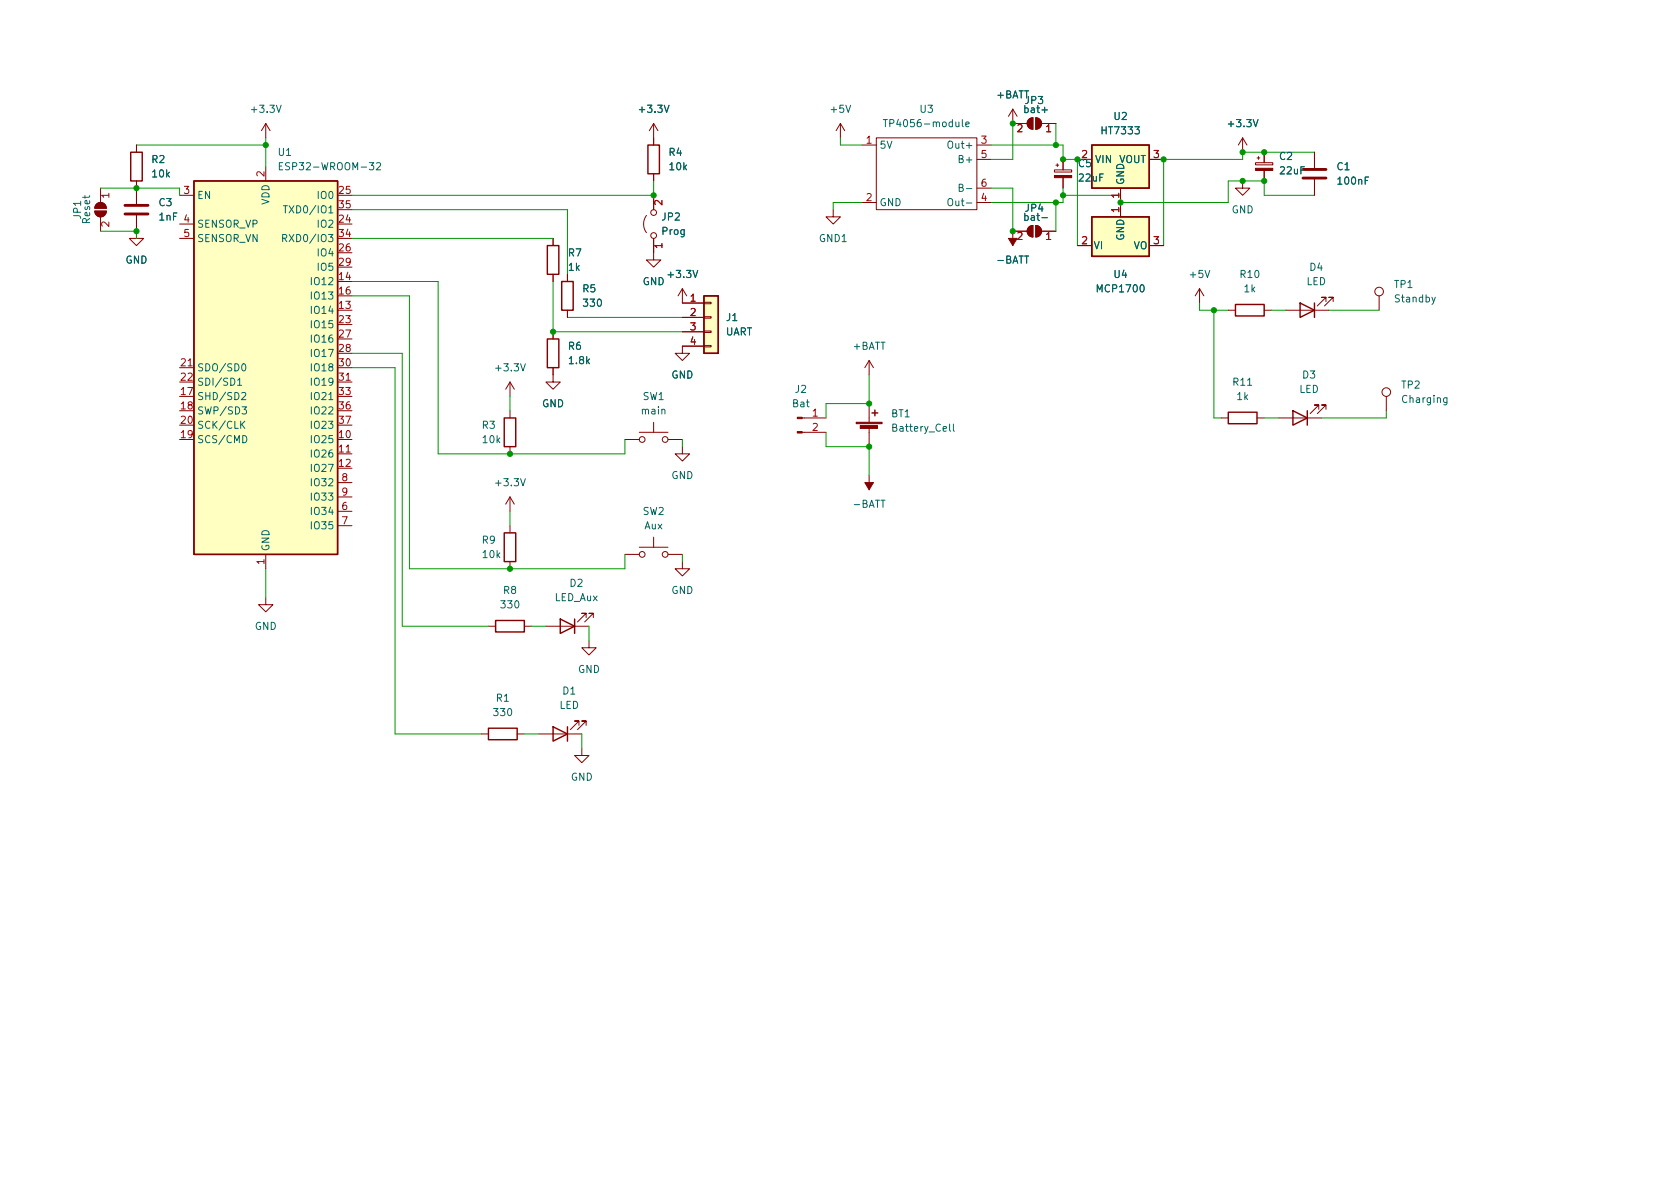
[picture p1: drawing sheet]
<svg xmlns="http://www.w3.org/2000/svg" width="297mm" height="210mm" viewBox="0 0 297 210" stroke-linecap="round" stroke-linejoin="round" font-family="sans-serif">
<g fill="none" stroke="#840000" stroke-width=".18">
<path d="M179.1 19.3v2.5h2.5M179.1 19.3l-.8 1.3M179.1 19.3l.7 1.3M16.8 37.3h2a1.02 1.02 0 0 1-1 1 1.02 1.02 0 0 1-1-1zM17.1 36.1a1.02 1.02 0 0 1 1.1-.2 1.02 1.02 0 0 1 .6 .9h-2zM17.8 33.3v2.5M17.8 38.3v2.6M24.1 38.1v4.1h1.3l-1.3 1.2-1.2-1.2h1.2M24.1 25.6v1.3M24.1 32v4.1M31.7 34.5h2.6M31.7 39.6h2.6"/>
<path d="M47 21.8l-.8 1.3M47 21.8v2.6M47 29.5v2.5M47 21.8l.8 1.3M114.3 38.1a2.54 2.54 0 0 0 0 3M115.6 21.8v3.8M115.6 30.7v1.3M115.6 34.5v2.6M115.6 21.8l-.8 1.3M115.6 21.8l.7 1.3M147.3 37.1v1.2h1.3l-1.3 1.3-1.3-1.3h1.3M148.6 21.8l-.8 1.3"/>
<path d="M148.6 21.8v2.6M148.6 21.8l.8 1.3M152.4 25.6h2.5M152.4 35.8h2.5M154.9 24.4h17.8v12.7h-17.8zM172.7 28.2h2.6M172.7 25.6h2.6M172.7 35.8h2.6M172.7 33.3h2.6M181.9 21.1l.7-.3v2.1a1.02 1.02 0 0 1-.9-.7 1.02 1.02 0 0 1 .2-1.1zM183.1 39.9a1.02 1.02 0 0 1 1 1 1.02 1.02 0 0 1-1 1zM183.1 20.8a1.02 1.02 0 0 1 1 1 1.02 1.02 0 0 1-1 1.1z"/>
<path d="M184.1 21.8h2.6M186.4 30h3.1v.4h-3.1zM186.7 29.2h.5M186.9 29v.5M188 28.2v1.8M188 31.4v1.9M198.1 33.3v5M203.2 28.2h2.5M219.7 32v1.3h1.3l-1.3 1.2-1.3-1.2h1.3M219.7 24.4l-.8 1.2M219.7 24.4v2.5M219.7 24.4l.8 1.2"/>
<path d="M222 28.8h3v.4h-3zM222.2 27.9h.6M222.5 27.7v.5M223.5 26.9v1.9M223.5 30.1v1.9M232.4 26.9v2.8M232.4 31.7v2.8M31.7 42.2h2.6M97.8 42.2v1.2M97.8 48.5v1.3M97.8 58.7v1.2M100.3 48.5v1.3"/>
<path d="M100.3 54.9v1.2M115.6 42.2v3.8h1.2l-1.2 1.2-1.3-1.2h1.3M120.6 51v2.6h3.9M120.6 56.1h3.9M120.6 58.7h3.9M120.6 51l-.7 1.3M120.6 51l.8 1.3M124.5 58.5h1.2v.3h-1.2zM124.5 56h1.2v.3h-1.2zM124.5 53.5h1.2v.2h-1.2zM181.6 40.9h-2.5v2.5M181.9 40.2l.7-.3v2a1.02 1.02 0 0 1-.9-.6 1.02 1.02 0 0 1 .2-1.1z"/>
<path d="M184.1 40.9h2.6M190.5 43.4h2.5M203.2 43.4h2.5M212.1 51l-.8 1.3M212.1 51v2.6M212.1 51l.8 1.3M217.2 54.9h1.2M223.5 54.9h1.3M227.3 54.9h7.6M234.4 53.3v-.7h-.7h.7l-1.5 1.5M235.7 53.3v-.7h-.8h.8l-1.5 1.5M243.8 52.3v2.6"/>
<path d="M31.7 65h2.6M59.7 67.6h2.5M90.2 67.6l-.8 1.2M90.2 67.6v2.5M90.2 72.6v1.3M90.2 79v1.3M90.2 67.6l.7 1.2M97.8 65v2.6h1.3l-1.3 1.2-1.3-1.2h1.3M110.5 77.7h2.5M113 76.4h5.1M115.6 74.7v1.7M118.1 77.7h2.5"/>
<path d="M120.6 79v1.3h1.3l-1.3 1.2-1.2-1.2h1.2M124.5 61.1h1.2v.2h-1.2zM124.5 61.2h-3.9v1.3h1.3l-1.3 1.2-1.2-1.2h1.2M141.8 76.4h4.2M141.8 73.9h4.2M153.7 63.7l-.8 1.3M153.7 63.7v2.6M153.7 71.4v3.3M153.7 75.7v3.3M153.7 63.7l.7 1.3M215.9 73.9h1.3M222.2 73.9h1.3"/>
<path d="M226.1 73.9h7.6M233.2 72.4v-.8h-.8h.8l-1.6 1.5M234.4 72.4v-.8h-.7h.7l-1.5 1.5M245.1 70.1v2.5M47 98v2.6M59.7 80.3h2.5M59.7 90.4h2.5M59.7 93h2.5M59.7 85.3h2.5M59.7 87.9h2.5M90.2 87.9v2.5M90.2 93v1.2"/>
<path d="M90.2 99.3v1.3M90.2 87.9l-.8 1.2M90.2 87.9l.7 1.2M110.5 98h2.5M113 96.8h5.1M115.6 95v1.8M118.1 98h2.5M120.6 99.3v1.3h1.3l-1.3 1.2-1.2-1.2h1.2M153.7 84.1v2.5M47 105.7v1.2h1.3l-1.3 1.3-1.3-1.3h1.3M86.4 110.7h1.2M92.7 110.7h1.3"/>
<path d="M96.5 110.7h7.6M103.6 109.2v-.7h-.7h.7l-1.5 1.5M104.1 113.3v1.2h1.3l-1.3 1.3-1.2-1.3h1.2M104.9 109.2v-.7h-.8h.8l-1.5 1.5M85.1 129.8h1.3M91.4 129.8h1.3M95.2 129.8h7.7M102.4 128.3v-.8h-.8h.8l-1.6 1.5M102.9 132.3v1.3h1.2l-1.2 1.3-1.3-1.3h1.3M103.6 128.3v-.8h-.7h.7l-1.5 1.5"/>
<circle cx="115.6" cy="37.6" r=".51"/>
<circle cx="115.6" cy="41.7" r=".51"/>
<circle cx="243.8" cy="51.6" r=".76"/>
<circle cx="113.5" cy="77.7" r=".51"/>
<circle cx="117.6" cy="77.7" r=".51"/>
<circle cx="245.1" cy="69.3" r=".76"/>
<circle cx="113.5" cy="98" r=".51"/>
<circle cx="117.6" cy="98" r=".51"/>
</g>
<g fill="#840000" stroke="#840000" stroke-width=".18">
<path d="M17.1 36.1a1.02 1.02 0 0 1 1.1-.2 1.02 1.02 0 0 1 .6 .9h-2z"/>
<path d="M16.8 37.3h2a1.02 1.02 0 0 1-1 1 1.02 1.02 0 0 1-1-1z"/>
<path d="M178.3 42.2h1.5l-.7 1.2z"/>
<path d="M183.1 39.9a1.02 1.02 0 0 1 1 1 1.02 1.02 0 0 1-1 1z"/>
<path d="M181.9 40.2l.7-.3v2a1.02 1.02 0 0 1-.9-.6 1.02 1.02 0 0 1 .2-1.1z"/>
<path d="M183.1 20.8a1.02 1.02 0 0 1 1 1 1.02 1.02 0 0 1-1 1.1z"/>
<path d="M181.9 21.1l.7-.3v2.1a1.02 1.02 0 0 1-.9-.7 1.02 1.02 0 0 1 .2-1.1z"/>
<path d="M151.4 74.7h4.6v.2h-4.6z"/>
<path d="M152.1 75.3h3v.5h-3z"/>
<path d="M186.4 31h3.1v.4h-3.1z"/>
<path d="M152.9 85.3h1.5l-.7 1.3z"/>
<path d="M141 76.3h.8v.3h-.8z"/>
<path d="M141 73.8h.8v.2h-.8z"/>
<path d="M222 29.8h3v.3h-3z"/>
</g>
<g fill="#ffffc2" stroke="#ffffc2" stroke-width=".18">
<path d="M193 25.6h10.2v7.7h-10.2z"/>
<path d="M193 38.3h10.2v7h-10.2z"/>
<path d="M34.3 32h25.4v66h-25.4z"/>
<path d="M124.5 52.3h2.5v10.2h-2.5z"/>
</g>
<g fill="none" stroke="#840000" stroke-width=".25">
<path d="M23.1 26.9h2v5.1h-2zM34.3 32h25.4v66h-25.4zM114.6 25.6h2v5.1h-2zM193 25.6h10.2v7.7h-10.2zM193 38.3h10.2v7h-10.2zM96.8 59.9h2v5.1h-2zM96.8 43.4h2v5.1h-2zM99.3 49.8h2v5.1h-2zM124.5 52.3h2.5v10.2h-2.5zM218.4 53.8h5.1v2.1h-5.1zM229.9 53.6l2.5 1.3-2.5 1.2zM232.4 53.6v2.5"/>
<path d="M89.2 73.9h2v5.1h-2zM154.2 73h1M154.7 72.5v1M217.2 72.9h5v2h-5zM228.6 72.6l2.5 1.3-2.5 1.3zM231.1 72.6v2.6M89.2 94.2h2v5.1h-2zM87.6 109.7h5.1v2.1h-5.1zM99.1 109.5l2.5 1.2-2.5 1.3zM101.6 109.5v2.5M86.4 128.8h5v2h-5zM97.8 128.5l2.5 1.3-2.5 1.3z"/>
<path d="M100.3 128.5v2.6"/>
</g>
<g fill="none" stroke="#006464" stroke-width=".18">
<path d="M49.4 29.4h.4M50 28.8h-.6v1.2h.6M50.1 36.4h.7M50.5 36.4v1.3M66.6 28.9l.5-.1 .2 .3-.8 .9h.8M156.2 21.1h.7M156.5 21.1v1.3M167.7 35.3l.2-.2a.43 .43 0 0 1 .5 .4v.5a.42 .42 0 0 1-.4 .4 .42 .42 0 0 1-.4-.4zM169.6 33.2l.5-.1 .2-.2-.1-.2-.6-.1v1.2h.5l.2-.1v-.3l-.3-.2M170.8 22l.6-.1-.1-.3h-.4l-.1 .1v.7h.5M170.9 33.4h.9M184.2 38.5h1"/>
<path d="M50 42.1h.6l.1-.2-.1-.3-.6-.1v1.2M50.3 42.1l.4 .6M42 67.2l.4-.3v1.2M42 68.1h.7M42.7 69.5l.5-.1 .3 .4-.8 .9h.8M42.7 75l.6 .8M42.8 71.9h.8l-.4 .5 .3 .1v.6l-.2 .1-.5-.1M42.9 64.4l.1-.1a.68 .68 0 0 1 .5 .7 .68 .68 0 0 1-.5 .6l-.1-.1-.2-.4zM42.9 77a.64 .64 0 0 1 .7 .7 .64 .64 0 0 1-.7 .6zM43.3 74.5l-.7 .7M168.6 75v1.1l.1 .2M255.8 70.3v1.1l-.2 .2-.3-.1"/>
<path d="M255.8 70.4l-.3-.1-.3 .3 .1 .5h.5"/>
</g>
<path d="M22.1 37.8h4.1M22.1 36.3h4.1M230.4 31.5h4M230.4 30h4" fill="none" stroke="#840000" stroke-width=".51"/>
<g fill="none" stroke="#009600" stroke-width=".18">
<path d="M17.8 33.3h13.9v1.2M24.1 25.6h22.9M47 24.4v5.1M62.2 37.1h38.1v11.4M115.6 32v2.5h-53.4M148.6 24.4v1.2h3.8M152.4 35.8h-5.1v1.3M175.3 25.6h12.7v2.6h2.5v15.2M175.3 33.3h3.8v7.6M179.1 21.8v6.4h-3.8M186.7 21.8v3.8M186.7 35.8v5.1"/>
<path d="M188 33.3v2.5h-12.7M188 34.5h10.1v1.3h19.1v-3.8h6.3v2.5h8.9M232.4 26.9h-12.7v1.3h-14v15.2M17.8 40.9h6.3v1.3M62.2 49.8h15.3v30.5h33v-2.6M62.2 52.3h10.2v48.3h38.1v-2.6M62.2 42.2h35.6M97.8 49.8v8.9h22.8M100.3 56.1h20.3M212.1 53.6v1.3h5.1M214.6 54.9v19h1.3M224.8 54.9h2.5"/>
<path d="M234.9 54.9h8.9M62.2 65h7.6v64.8h15.3M62.2 62.5h8.9v48.2h15.3M90.2 70.1v2.5M120.6 77.7v1.3M146 76.4v2.6h7.7v5.1M153.7 66.3v5.1h-7.7v2.5M223.5 73.9h2.6M245.1 72.6v1.3h-11.4M90.2 90.4v2.6M120.6 98v1.3M47 100.6v5.1"/>
<path d="M94 110.7h2.5M104.1 110.7v2.6M92.7 129.8h2.5M102.9 129.8v2.5"/>
</g>
<g fill="#009600" stroke="#009600" stroke-width=".18">
<circle cx="24.1" cy="40.9" r=".46"/>
<circle cx="47" cy="25.6" r=".46"/>
<circle cx="115.6" cy="34.5" r=".46"/>
<circle cx="24.1" cy="33.3" r=".46"/>
<circle cx="179.1" cy="40.9" r=".46"/>
<circle cx="179.1" cy="21.8" r=".46"/>
<circle cx="188" cy="28.2" r=".46"/>
<circle cx="186.7" cy="35.8" r=".46"/>
<circle cx="186.7" cy="25.6" r=".46"/>
<circle cx="190.5" cy="28.2" r=".46"/>
<circle cx="188" cy="34.5" r=".46"/>
<circle cx="153.7" cy="71.4" r=".46"/>
<circle cx="97.8" cy="58.7" r=".46"/>
<circle cx="153.7" cy="79" r=".46"/>
<circle cx="198.1" cy="35.8" r=".46"/>
<circle cx="205.7" cy="28.2" r=".46"/>
<circle cx="219.7" cy="26.9" r=".46"/>
<circle cx="223.5" cy="26.9" r=".46"/>
<circle cx="219.7" cy="32" r=".46"/>
<circle cx="223.5" cy="32" r=".46"/>
<circle cx="214.6" cy="54.9" r=".46"/>
<circle cx="90.2" cy="80.3" r=".46"/>
<circle cx="90.2" cy="100.6" r=".46"/>
</g>
<g font-size="1.8" fill="#006464">
<text x="176.2" y="17.4">+BATT</text>
<text x="44.7" y="19.9">+3.3V</text>
<text x="113.2" y="19.9">+3.3V</text>
<text x="147" y="19.9">+5V</text>
<text x="157.3" y="22.5">TP4056-module</text>
<text x="162.7" y="19.9">U3</text>
<text x="181.3" y="18.4">JP3</text>
<text x="181.4" y="20">bat+</text>
<text x="195" y="23.7">HT7333</text>
<text x="197" y="21.2">U2</text>
<text x="217.4" y="22.5">+3.3V</text>
<text x="26.9" y="28.8">R2</text>
<text x="49.2" y="27.6">U1</text>
<text x="118.3" y="27.6">R4</text>
<text x="155.4" y="26.3">5V</text>
<text x="168.1" y="26.3">Out+</text>
<text x="169.9" y="28.8">B+</text>
<text x="190.7" y="29.5">C5</text>
<text x="193.5" y="28.8">VIN</text>
<text x="197.8" y="28.8">VOUT</text>
<text x="226.2" y="28.3">C2</text>
<text x="27" y="31.4">10k</text>
<text x="34.8" y="35.2">EN</text>
<text x="50.4" y="30.1">ESP32-WROOM-32</text>
<text x="56.3" y="35.2">IO0</text>
<text x="118.4" y="30.1">10k</text>
<text x="190.8" y="32.1">22uF</text>
<text x="198.8" y="32.8" transform="rotate(-90 198.8 32.8)">GND</text>
<text x="226.4" y="30.8">22uF</text>
<text x="236.4" y="30.1">C1</text>
<text x="236.7" y="32.6">100nF</text>
<text x="14.3" y="38.7" transform="rotate(-90 14.3 38.7)">JP1</text>
<text x="15.9" y="39.5" transform="rotate(-90 15.9 39.5)">Reset</text>
<text x="28.1" y="36.4">C3</text>
<text x="28.2" y="39">1nF</text>
<text x="34.8" y="40.3">SENSOR_VP</text>
<text x="47.6" y="36.2" transform="rotate(-90 47.6 36.2)">VDD</text>
<text x="51.3" y="37.7">TXD0/IO1</text>
<text x="56.3" y="40.3">IO2</text>
<text x="117.1" y="39">JP2</text>
<text x="117.1" y="41.5">Prog</text>
<text x="155.4" y="36.4">GND</text>
<text x="168.6" y="36.4">Out-</text>
<text x="181.3" y="37.4">JP4</text>
<text x="181.6" y="39">bat-</text>
<text x="217.7" y="37.7">GND</text>
<text x="22.2" y="46.6">GND</text>
<text x="34.8" y="42.8">SENSOR_VN</text>
<text x="51.1" y="42.8">RXD0/IO3</text>
<text x="56.3" y="45.3">IO4</text>
<text x="56.3" y="47.9">IO5</text>
<text x="100.5" y="45.3">R7</text>
<text x="100.5" y="47.9">1k</text>
<text x="144.9" y="42.8">GND1</text>
<text x="176.4" y="46.6">-BATT</text>
<text x="193.3" y="44.1">VI</text>
<text x="198.8" y="42.5" transform="rotate(-90 198.8 42.5)">GND</text>
<text x="200.4" y="44.1">VO</text>
<text x="231.6" y="47.9">D4</text>
<text x="55.3" y="50.4">IO12</text>
<text x="55.3" y="53">IO13</text>
<text x="103.1" y="51.7">R5</text>
<text x="113.6" y="50.4">GND</text>
<text x="118.3" y="49.1">+3.3V</text>
<text x="194.2" y="51.7">MCP1700</text>
<text x="197" y="49.1">U4</text>
<text x="210.5" y="49.1">+5V</text>
<text x="219.4" y="49.1">R10</text>
<text x="220" y="51.7">1k</text>
<text x="231" y="50.4">LED</text>
<text x="246.6" y="50.9">TP1</text>
<text x="246.7" y="53.5">Standby</text>
<text x="55.3" y="55.5">IO14</text>
<text x="55.3" y="58">IO15</text>
<text x="103.3" y="54.2">330</text>
<text x="128.2" y="59.3">UART</text>
<text x="128.5" y="56.8">J1</text>
<text x="34.8" y="65.7">SDO/SD0</text>
<text x="55.3" y="60.6">IO16</text>
<text x="55.3" y="63.1">IO17</text>
<text x="55.3" y="65.7">IO18</text>
<text x="87.8" y="65.7">+3.3V</text>
<text x="100.5" y="61.8">R6</text>
<text x="100.7" y="64.4">1.8k</text>
<text x="150.8" y="61.8">+BATT</text>
<text x="34.8" y="70.7">SHD/SD2</text>
<text x="34.8" y="68.2">SDI/SD1</text>
<text x="55.3" y="68.2">IO19</text>
<text x="55.3" y="70.7">IO21</text>
<text x="113.7" y="70.7">SW1</text>
<text x="118.7" y="66.9">GND</text>
<text x="140.6" y="69.5">J2</text>
<text x="218.1" y="68.2">R11</text>
<text x="218.7" y="70.7">1k</text>
<text x="229.7" y="69.5">LED</text>
<text x="230.3" y="66.9">D3</text>
<text x="247.8" y="68.7">TP2</text>
<text x="248.1" y="71.2">Charging</text>
<text x="34.8" y="73.3">SWP/SD3</text>
<text x="34.8" y="75.8">SCK/CLK</text>
<text x="55.3" y="73.3">IO22</text>
<text x="55.3" y="75.8">IO23</text>
<text x="85.3" y="75.8">R3</text>
<text x="95.8" y="72">GND</text>
<text x="113.5" y="73.3">main</text>
<text x="140.2" y="72">Bat</text>
<text x="157.6" y="73.8">BT1</text>
<text x="158.1" y="76.3">Battery_Cell</text>
<text x="34.8" y="78.4">SCS/CMD</text>
<text x="55.3" y="78.4">IO25</text>
<text x="55.3" y="80.9">IO26</text>
<text x="55.3" y="83.4">IO27</text>
<text x="85.4" y="78.4">10k</text>
<text x="55.3" y="86">IO32</text>
<text x="55.3" y="88.5">IO33</text>
<text x="87.8" y="86">+3.3V</text>
<text x="118.7" y="84.7">GND</text>
<text x="151" y="89.8">-BATT</text>
<text x="55.3" y="91.1">IO34</text>
<text x="55.3" y="93.6">IO35</text>
<text x="113.7" y="91.1">SW2</text>
<text x="113.9" y="93.6">Aux</text>
<text x="47.6" y="97.5" transform="rotate(-90 47.6 97.5)">GND</text>
<text x="85.3" y="96.1">R9</text>
<text x="85.4" y="98.7">10k</text>
<text x="88.7" y="107.6">330</text>
<text x="89" y="105">R8</text>
<text x="98" y="106.3">LED_Aux</text>
<text x="100.8" y="103.8">D2</text>
<text x="118.7" y="105">GND</text>
<text x="45" y="111.4">GND</text>
<text x="102.2" y="119">GND</text>
<text x="87.8" y="124.1">R1</text>
<text x="98.9" y="125.3">LED</text>
<text x="99.5" y="122.8">D1</text>
<text x="87.4" y="126.6">330</text>
<text x="100.9" y="138">GND</text>
</g>
<g font-size="1.8" fill="#a90000">
<text x="179.8" y="23.4">2</text>
<text x="184.9" y="23.4">1</text>
<text x="153.2" y="25.4">1</text>
<text x="173.5" y="25.4">3</text>
<text x="173.5" y="27.9">5</text>
<text x="191.3" y="27.9">2</text>
<text x="204" y="27.9">3</text>
<text x="19.3" y="35" transform="rotate(-90 19.3 35)">1</text>
<text x="32.5" y="34.3">3</text>
<text x="46.7" y="31.2" transform="rotate(-90 46.7 31.2)">2</text>
<text x="60" y="34.3">25</text>
<text x="153.2" y="35.6">2</text>
<text x="173.5" y="35.6">4</text>
<text x="173.5" y="33">6</text>
<text x="197.9" y="35" transform="rotate(-90 197.9 35)">1</text>
<text x="19.3" y="40.1" transform="rotate(-90 19.3 40.1)">2</text>
<text x="32.5" y="39.4">4</text>
<text x="32.5" y="41.9">5</text>
<text x="60" y="39.4">24</text>
<text x="60" y="41.9">34</text>
<text x="60" y="36.8">35</text>
<text x="117.1" y="36.3" transform="rotate(-90 117.1 36.3)">2</text>
<text x="197.9" y="37.6" transform="rotate(-90 197.9 37.6)">1</text>
<text x="60" y="44.4">26</text>
<text x="60" y="47">29</text>
<text x="117.1" y="43.9" transform="rotate(-90 117.1 43.9)">1</text>
<text x="179.8" y="42.4">2</text>
<text x="184.9" y="42.4">1</text>
<text x="191.3" y="43.2">2</text>
<text x="204" y="43.2">3</text>
<text x="60" y="49.5">14</text>
<text x="60" y="52.1">16</text>
<text x="122.1" y="53.3">1</text>
<text x="60" y="54.6">13</text>
<text x="60" y="57.1">23</text>
<text x="60" y="59.7">27</text>
<text x="122.1" y="55.9">2</text>
<text x="122.1" y="58.4">3</text>
<text x="32" y="64.8">21</text>
<text x="60" y="62.2">28</text>
<text x="60" y="64.8">30</text>
<text x="122.1" y="61">4</text>
<text x="32" y="69.8">17</text>
<text x="32" y="67.3">22</text>
<text x="60" y="67.3">31</text>
<text x="60" y="69.8">33</text>
<text x="32" y="72.4">18</text>
<text x="32" y="77.5">19</text>
<text x="32" y="74.9">20</text>
<text x="60" y="77.5">10</text>
<text x="60" y="72.4">36</text>
<text x="60" y="74.9">37</text>
<text x="143.7" y="73.7">1</text>
<text x="143.7" y="76.2">2</text>
<text x="60" y="80">11</text>
<text x="60" y="82.5">12</text>
<text x="60.5" y="85.1">8</text>
<text x="60.5" y="87.6">9</text>
<text x="60.5" y="90.2">6</text>
<text x="60.5" y="92.7">7</text>
<text x="46.7" y="99.8" transform="rotate(-90 46.7 99.8)">1</text>
</g>
</svg>
